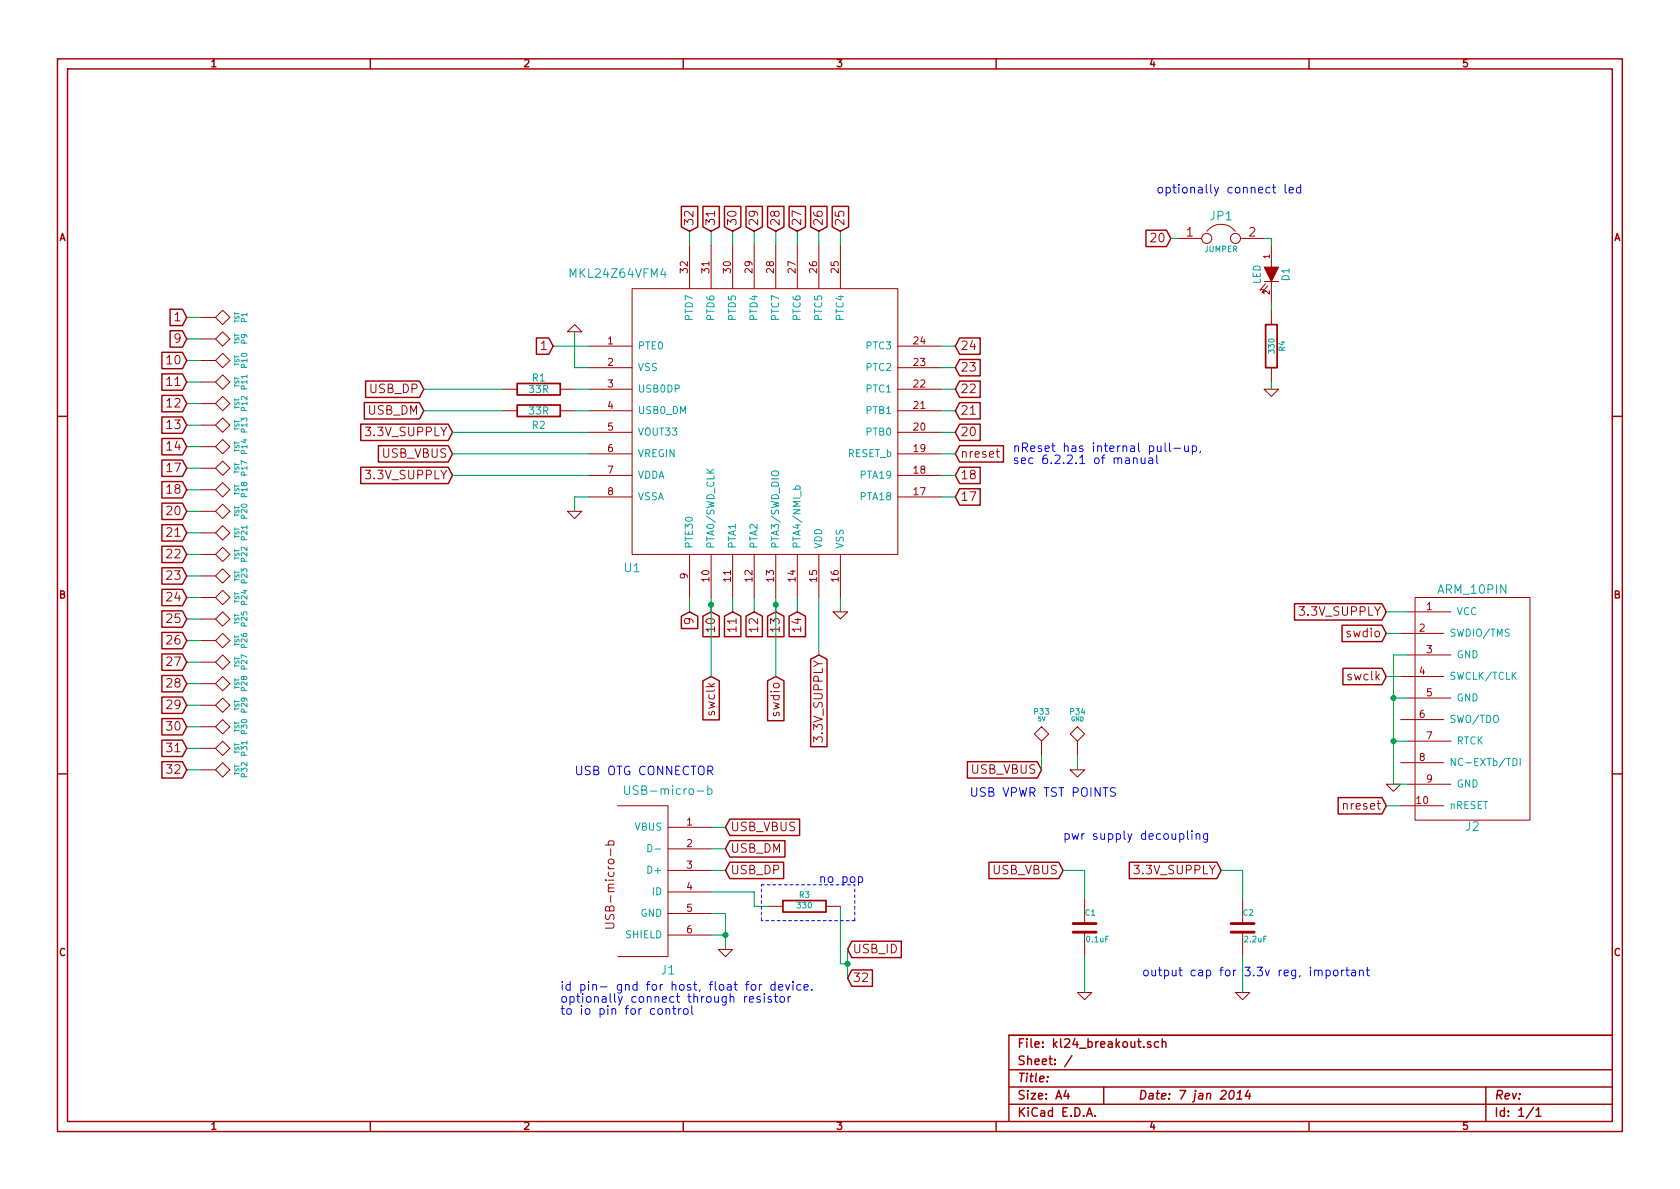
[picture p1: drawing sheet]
<svg xmlns="http://www.w3.org/2000/svg" width="297mm" height="210mm" viewBox="0 0 297 210" stroke-linecap="round" stroke-linejoin="round" font-family="sans-serif">
<g fill="none" stroke="#a00000" stroke-width=".25">
<path d="M10.2 10.4h276.6v189.7h-276.6zM11.9 12.2h273.2v186.1h-273.2zM65.5 10.4v1.8M120.8 10.4v1.8M176.1 10.4v1.8M231.4 10.4v1.8M120.5 36.5h2.9v3.6l-1.5 .8-1.4-.8zM124.3 36.5h2.9v3.6l-1.5 .8-1.4-.8zM128.1 36.5h2.9v3.6l-1.5 .8-1.4-.8zM131.9 36.5h2.9v3.6l-1.5 .8-1.4-.8zM135.7 36.5h2.9v3.6l-1.4 .8-1.5-.8zM139.5 36.5h2.9v3.6l-1.4 .8-1.5-.8z"/>
<path d="M143.3 36.5h2.9v3.6l-1.4 .8-1.5-.8zM147.1 36.5h2.9v3.6l-1.4 .8-1.5-.8zM30.1 54.7h2.2l.7 1.4-.7 1.5h-2.2zM30.1 58.5h2.2l.7 1.4-.7 1.5h-2.2zM94.8 59.8h2.2l.8 1.4-.8 1.5h-2.2zM169.7 59.8h3.6v2.9h-3.6l-.8-1.5zM202.6 40.7h3.6l.8 1.5-.8 1.4h-3.6zM10.2 73.6h1.7M28.6 62.3h3.7l.7 1.4-.7 1.5h-3.7zM28.6 66.1h3.7l.7 1.5-.7 1.4h-3.7zM28.6 69.9h3.7l.7 1.5-.7 1.4h-3.7zM28.6 73.7h3.7l.7 1.5-.7 1.4h-3.7z"/>
<path d="M28.6 77.5h3.7l.7 1.5-.7 1.4h-3.7zM63.8 75h15.4l.8 1.4-.8 1.5h-15.4zM64.4 71.2h9.8l.7 1.4-.7 1.5h-9.8zM64.6 67.4h9.6l.7 1.4-.7 1.5h-9.6zM66.9 78.8h12.3l.8 1.5-.8 1.4h-12.3zM169.7 75h3.6v2.9h-3.6l-.8-1.5zM169.7 71.2h3.6v2.9h-3.6l-.8-1.5zM169.7 67.4h3.6v2.9h-3.6l-.8-1.5zM169.7 63.6h3.6v2.9h-3.6l-.8-1.5zM169.7 78.8h7.7v2.9h-7.7l-.8-1.4zM285.1 73.6h1.7M28.6 81.4h3.7l.7 1.4-.7 1.4h-3.7z"/>
<path d="M28.6 85.2h3.7l.7 1.4-.7 1.5h-3.7zM28.6 89h3.7l.7 1.4-.7 1.5h-3.7zM28.6 92.8h3.7l.7 1.4-.7 1.5h-3.7zM28.6 96.6h3.7l.7 1.4-.7 1.5h-3.7zM63.8 82.6h15.4l.8 1.5-.8 1.4h-15.4zM169.7 86.4h3.6v2.9h-3.6l-.8-1.4zM169.7 82.6h3.6v2.9h-3.6l-.8-1.4zM28.6 100.4h3.7l.7 1.4-.7 1.5h-3.7zM28.6 104.2h3.7l.7 1.5-.7 1.4h-3.7zM28.6 108h3.7l.7 1.5-.7 1.4h-3.7zM28.6 111.8h3.7l.7 1.5-.7 1.4h-3.7zM28.6 115.6h3.7l.7 1.5-.7 1.4h-3.7z"/>
<path d="M28.6 119.5h3.7l.7 1.4-.7 1.4h-3.7zM120.5 109l1.4-.8 1.5 .8v2.1h-2.9zM124.3 109l1.4-.8 1.5 .8v3.6h-2.9zM128.1 109l1.4-.8 1.5 .8v3.6h-2.9zM131.9 109l1.4-.8 1.5 .8v3.6h-2.9zM135.7 109l1.5-.8 1.4 .8v3.6h-2.9zM139.5 109l1.5-.8 1.4 .8v3.6h-2.9zM143.3 116.6l1.5-.8 1.4 .8v15.4h-2.9zM228.9 106.8h15.4l.8 1.4-.8 1.4h-15.4zM237.3 110.6h7l.8 1.4-.8 1.5h-7zM237.4 118.2h6.9l.8 1.4-.8 1.5h-6.9zM10.2 136.8h1.7"/>
<path d="M28.6 123.3h3.7l.7 1.4-.7 1.5h-3.7zM28.6 127.1h3.7l.7 1.4-.7 1.5h-3.7zM28.6 130.9h3.7l.7 1.4-.7 1.5h-3.7zM28.6 134.7h3.7l.7 1.4-.7 1.5h-3.7zM124.3 120.4l1.4-.8 1.5 .8v6.9h-2.9zM135.7 120.4l1.5-.8 1.4 .8v7.1h-2.9zM171 134.7h12.4l.7 1.4-.7 1.5h-12.4zM285.1 136.8h1.7M129 152.5h9.6v2.9h-9.6l-.7-1.5zM129 148.7h9.8v2.9h-9.8l-.7-1.5zM129 144.9h12.4v2.8h-12.4l-.7-1.4zM174.9 152.5h12.3l.8 1.4-.8 1.5h-12.3z"/>
<path d="M199.7 152.5h15.4l.8 1.4-.8 1.5h-15.4zM236.6 141h7.7l.8 1.5-.8 1.4h-7.7zM150.6 166.4h8.8v2.9h-8.8l-.7-1.4zM150.6 171.5h3.7v2.9h-3.7l-.7-1.4zM65.5 198.3v1.8M120.8 198.3v1.8M176.1 198.3v1.8M178.4 189.2h106.7M178.4 195.3h106.7M178.4 192.2h106.7M185.2 190.4v.1M188.5 192.8l-.4 1h1"/>
<path d="M188.8 193.3v1.1M189.5 186.7l-1.3 1.9M192.1 197.4l.5-1.5 .5 1.5M192.3 197h.7M193.6 197.3v.1M195.1 192.2v3.1M203.5 184.3l-.4-.1-.2 .2v.2l.6 .2v.3h-.6M204.9 184.3a.48 .48 0 0 0-.7 0v.8l.2 .1 .5-.1M205.5 184.3h.1a.36 .36 0 0 1 .5 .1v.8M205.5 183.7v1.5M217.6 193l.3-.2a.88 .88 0 0 1-.3 1.6l-.3-.3a1.19 1.19 0 0 1 .3-1.1zM218.7 194.4h.9"/>
<path d="M218.8 193.3l.5-.5-.2 1.6M220.7 192.8l-.5 1h.9M221 193.3l-.1 1.1M231.4 198.3v1.8M262.7 192.2v6.1M271.1 195.8l-1.3 2M271.6 196.3l.4-.4v1.5M271.6 197.4h.9M285.1 183.1h-106.7v15.2"/>
</g>
<g fill="none" stroke="#00a000" stroke-width=".18">
<path d="M33 59.9h2.6M33 56.1h2.6M101.6 58.7v6.3h2.5M121.9 40.9v2.5M125.7 40.9v2.5M129.5 40.9v2.5M133.3 40.9v2.5M137.2 40.9v2.5M141 40.9v2.5M144.8 40.9v2.5M148.6 40.9v2.5M207 42.2h1.3"/>
<path d="M223.5 42.2h1.3v1.2M224.8 53.6v1.3M33 79h2.6M33 75.2h2.6M33 71.4h2.6M33 67.6h2.6M33 63.7h2.6M74.9 68.8h14M74.9 72.6h14M80 76.4h24.1M97.8 61.2h6.3M101.6 68.8h2.5"/>
<path d="M101.6 72.6h2.5M166.4 61.2h2.5M166.4 65h2.5M166.4 68.8h2.5M166.4 72.6h2.5M166.4 76.4h2.5M224.8 67.6v1.2M33 98h2.6M33 94.2h2.6M33 90.4h2.6M33 86.6h2.6M33 82.8h2.6"/>
<path d="M80 80.3h24.1M80 84.1h24.1M104.1 87.9h-2.5v2.5M166.4 80.3h2.5M166.4 84.1h2.5M166.4 87.9h2.5M33 117.1h2.6M33 113.3h2.6M33 109.5h2.6M33 105.7h2.6M33 101.8h2.6M121.9 105.7v2.5"/>
<path d="M125.7 105.7v13.9M129.5 105.7v2.5M133.3 105.7v2.5M137.2 105.7v13.9M141 105.7v2.5M144.8 105.7v10.1M148.6 105.7v2.5M245.1 108.2h3.8M245.1 112h2.5M245.1 119.6h2.5M248.9 115.8h-2.5v22.9h2.5M33 136.1h2.6"/>
<path d="M33 132.3h2.6M33 128.5h2.6M33 124.7h2.6M33 120.9h2.6M184.1 133.6v2.5M190.5 133.6v2.5M246.4 131.1h2.5M246.4 123.4h2.5M125.7 157.7h7.6v2.6h2.6M125.7 150.1h2.6M125.7 153.9h2.6M125.7 146.3h2.6"/>
<path d="M188 153.9h3.8v5.1M215.9 153.9h3.8v5.1M245.1 142.5h2.5M125.7 165.3h2.6M125.7 161.5h2.6v6.4M148.6 160.3v10.1h1.3M149.9 167.9v5.1M191.8 169.2v6.3M219.7 169.2v6.3"/>
</g>
<g fill="#00a000" stroke="#00a000" stroke-width=".25">
<circle cx="128.3" cy="165.3" r=".41"/>
<circle cx="149.9" cy="170.4" r=".41"/>
<circle cx="137.2" cy="106.9" r=".41"/>
<circle cx="125.7" cy="106.9" r=".41"/>
<circle cx="246.4" cy="131.1" r=".41"/>
<circle cx="246.4" cy="123.4" r=".41"/>
</g>
<g fill="none" stroke="#a00000" stroke-width=".18">
<path d="M35.6 56.1h2.5M35.6 59.9h2.5M38.1 56.1l1.3-1.2 1.2 1.2-1.2 1.3zM38.1 59.9l1.3-1.2 1.2 1.2-1.2 1.3zM100.3 58.7l1.3-1.3 1.3 1.3zM111.8 51h46.9v47h-46.9zM121.9 43.4v7.6M125.7 43.4v7.6M129.5 43.4v7.6M133.3 43.4v7.6M137.2 43.4v7.6M141 43.4v7.6"/>
<path d="M144.8 43.4v7.6M148.6 43.4v7.6M208.3 42.2h4.2M213.4 40.9a3.2 3.2 0 0 1 5 0M219.3 42.2h4.2M223.5 49.8h2.6M223.8 50.2l-1 1.1 .6-.1M224.2 50.5l-1.1 1.2 .7-.1M224.8 43.4v3.8M224.8 49.8v3.8M224.8 54.9v2.5M35.6 63.7h2.5"/>
<path d="M35.6 67.6h2.5M35.6 71.4h2.5M35.6 75.2h2.5M35.6 79h2.5M38.1 71.4l1.3-1.3 1.2 1.3-1.2 1.2zM39.4 62.5l1.2 1.2-1.2 1.3-1.3-1.3zM39.4 66.3l1.2 1.3-1.2 1.2-1.3-1.2zM39.4 73.9l1.2 1.3-1.2 1.2-1.3-1.2zM39.4 77.7l1.2 1.3-1.2 1.3-1.3-1.3zM88.9 72.6h2.5M88.9 68.8h2.5M99.1 72.6h2.5"/>
<path d="M99.1 68.8h2.5M104.1 72.6h7.7M104.1 68.8h7.7M104.1 61.2h7.7M104.1 65h7.7M104.1 76.4h7.7M158.7 72.6h7.7M158.7 68.8h7.7M158.7 61.2h7.7M158.7 65h7.7M158.7 76.4h7.7M176.1 79.9h.6"/>
<path d="M176.3 79.3v1.4l.4 .2M223.5 68.8h2.6l-1.3 1.3zM224.8 65v2.6M35.6 82.8h2.5M35.6 86.6h2.5M35.6 90.4h2.5M35.6 94.2h2.5M35.6 98h2.5M38.1 82.8l1.3-1.3 1.2 1.3-1.2 1.3zM38.1 90.4l1.3-1.3 1.2 1.3-1.2 1.3zM38.1 94.2l1.3-1.2 1.2 1.2-1.2 1.3zM39.4 85.3l1.2 1.3-1.2 1.3-1.3-1.3z"/>
<path d="M39.4 96.8l1.2 1.2-1.2 1.3-1.3-1.3zM100.3 90.4h2.6l-1.3 1.3zM104.1 80.3h7.7M104.1 84.1h7.7M104.1 87.9h7.7M121.9 98v7.7M125.7 98v7.7M129.5 98v7.7M133.3 98v7.7M137.2 98v7.7M141 98v7.7M144.8 98v7.7"/>
<path d="M148.6 98v7.7M158.7 80.3h7.7M158.7 84.1h7.7M158.7 87.9h7.7M35.6 101.8h2.5M35.6 105.7h2.5M35.6 109.5h2.5M35.6 113.3h2.5M35.6 117.1h2.5M38.1 101.8l1.3-1.2 1.2 1.2-1.2 1.3zM38.1 105.7l1.3-1.3 1.2 1.3-1.2 1.2zM38.1 113.3l1.3-1.3 1.2 1.3-1.2 1.2z"/>
<path d="M38.1 117.1l1.3-1.3 1.2 1.3-1.2 1.3zM39.4 108.2l1.2 1.3-1.2 1.2-1.3-1.2zM39.4 119.6l1.2 1.3-1.2 1.3-1.3-1.3zM147.3 108.2h2.6l-1.3 1.3zM247.6 112h7.7M247.6 119.6h7.7M248.9 108.2h7.6M248.9 115.8h7.6M250.2 105.7h20.3v39.3h-20.3zM35.6 120.9h2.5M35.6 124.7h2.5M35.6 128.5h2.5"/>
<path d="M35.6 132.3h2.5M35.6 136.1h2.5M38.1 124.7l1.3-1.3 1.2 1.3-1.2 1.3zM38.1 128.5l1.3-1.3 1.2 1.3-1.2 1.3zM38.1 136.1l1.3-1.2 1.2 1.2-1.2 1.3zM39.4 131.1l1.2 1.2-1.2 1.3-1.3-1.3zM182.9 129.8l1.2-1.3 1.3 1.3-1.3 1.3zM184.1 131.1v2.5M189.2 129.8l1.3-1.3 1.3 1.3-1.3 1.3zM189.2 136.1h2.6l-1.3 1.3zM190.5 131.1v2.5M245.1 138.7h2.5l-1.2 1.2z"/>
<path d="M247.6 127.2h7.7M247.6 134.9h7.7M248.9 123.4h7.6M248.9 131.1h7.6M248.9 138.7h7.6M107 149.4h1.6M107.6 149.4a.48 .48 0 0 1 .1-.6h.7l.2 .2-.1 .4M109.2 142.5h8.9v26.7h-8.9M118.1 146.3h7.6M118.1 150.1h7.6M118.1 153.9h7.6M118.1 157.7h7.6"/>
<path d="M191.8 159v4.3M219.7 159v4.3M247.6 142.5h7.7M107 163.2h1.3l.3 .3v.3l-.3 .3h-1.3M118.1 161.5h7.6M118.1 165.3h7.6M127 167.9h2.5l-1.2 1.3zM135.9 160.3h2.5M146 160.3h2.6M190.5 175.5h2.5l-1.2 1.3zM191.8 164.8v4.4M218.4 175.5h2.6l-1.3 1.3z"/>
<path d="M219.7 164.8v4.4"/>
<circle cx="213.4" cy="42.2" r=".89"/>
<circle cx="218.4" cy="42.2" r=".89"/>
</g>
<path d="M136.5 83.5a.79 .79 0 0 1 1.2 .1l-.1 .3a.86 .86 0 0 1-1.2-.1zM140.7 86.5l-.1-.3 .3-.3 .5 .1v.5M110.4 139v1.2l.3 .3h.3l.3-.3v-1.2M125.1 139.5a.48 .48 0 0 1 .7 .1v.8l-.2 .1-.5-.1M125.1 139v1.5M267.5 134.1a.64 .64 0 0 1 .7 .6 .64 .64 0 0 1-.7 .7zM268.8 134.1v1.3M114.6 149.3a.64 .64 0 0 1 .7 .7 .64 .64 0 0 1-.7 .6zM115.8 150.1h1" fill="none" stroke="#00a0a0" stroke-width=".18"/>
<path d="M223.8 57.4h2v7.6h-2zM91.4 71.6h7.7v2.1h-7.7zM91.4 67.8h7.7v2h-7.7zM138.4 159.3h7.6v2h-7.6z" fill="none" stroke="#a00000" stroke-width=".3"/>
<g fill="none" stroke="#00f" stroke-width=".18">
<path d="M225 33.1h.6M225.2 32.6v1.3l.4 .2M227.2 32.6v1.3l.3 .2M227.9 33.6l.8-.1-.1-.3-.4-.1-.3 .2 .1 .8h.6M230 33.2a.48 .48 0 0 0-.7 .1v.7l.2 .1h.5M230 32.6v1.5M206 78.3v1.3l.2 .3M206.8 78.3v1.3l.2 .3M207.6 79.3h1.1M209.4 78.8v.8a.39 .39 0 0 0 .7 .1M210.1 78.8v1.1M210.8 78.9a.48 .48 0 0 1 .7 .1v.7l-.2 .2-.5-.1"/>
<path d="M210.8 78.8v1.6M212.3 79.8l-.2 .3M200.4 81.1l.1-.1a.36 .36 0 0 1 .6 .2v.8M200.4 81v1M201.8 81v.8a.39 .39 0 0 0 .6 .1M202.4 81v1M203.1 81h.6l.1 1M203.8 81.4h-.5a.3 .3 0 0 0-.2 .3 .3 .3 0 0 0 .2 .3l.5-.1M204.5 80.5v1.3l.2 .2M197.2 139.4a.62 .62 0 0 0-.8 0v.5l.7 .3v.5a.68 .68 0 0 1-.8 0M151.8 155.1a.48 .48 0 0 1 .7 .1v.7l-.3 .2-.4-.1M210 146.9v1.3l.2 .2"/>
<path d="M210.7 146.9v.2M210.7 147.4v1M211.5 147.6l.1-.1a.36 .36 0 0 1 .5 .1v.8M211.5 147.4v1M213.5 147.4v1.3l-.3 .2h-.3M213.5 147.5a.48 .48 0 0 0-.6 .1v.7l.2 .1h.4M117.8 178.5v-.1a.36 .36 0 0 1 .6 .2v.8M117.8 178.4v1M119.1 177.8v1.4l.4 .2M120 178.4v1M120.4 178.4h-.3l-.1 .3M120.9 178.5l.3-.1 .4 .1v.7l-.2 .2-.5-.2z"/>
<path d="M122.3 177.8v1.4l.2 .2M132.5 176.7l.7-.1v-.3l-.5-.1-.2 .2 .1 .8h.6M132.9 174.2l.2-.1 .5 .1v.8l-.3 .1-.4-.1zM134.3 174.1v1M134.4 176.3l-.4-.1-.2 .2 .1 .3 .5 .1v.4h-.6M134.7 174.1l-.3 .1-.1 .2M135.1 175.7v.2M135.1 176.2v1M136.4 176.3l-.4-.1-.2 .2 .1 .3 .5 .1v.4h-.6M136.9 176.2h.6M137 174.2a.48 .48 0 0 0-.6 0v.8l.2 .1 .4-.1M137 173.6v1.5"/>
<path d="M137.1 175.7v1.3l.4 .2M137.7 174.6l.7-.1-.1-.3-.4-.1-.2 .2v.7h.6M138 176.4l.2-.2 .4 .2v.7l-.2 .1-.4-.1zM138.9 174.1l.4 1 .3-1M139.3 176.2v1M139.8 176.2l-.3 .1-.2 .2M140.2 173.6v.1M140.2 174.1v1M141.6 174.2a.48 .48 0 0 0-.7 0v.8l.3 .1 .4-.1M142.2 174.6l.7-.1-.1-.3-.4-.1-.2 .2v.7h.6M143.5 175v.1M234.5 171.6a.48 .48 0 0 1 .6 .1v.7l-.2 .2-.4-.1"/>
<path d="M234.5 171.5v1.6M235.8 171.7l.3-.2 .4 .2v.7l-.2 .2-.5-.2zM237.2 171.5v1.1M237.6 171.5l-.2 .1-.2 .3M237.9 171.5h.6M238.2 171v1.4l.3 .2M239 171.6h.6l.1 1M239.7 171.9l-.5 .1a.3 .3 0 0 0-.3 .3 .3 .3 0 0 0 .3 .3l.5-.1M240.4 171.7l.1-.1a.36 .36 0 0 1 .5 .2v.8M240.4 171.5v1.1M241.6 171.5h.5M241.8 171v1.4l.3 .2"/>
</g>
<path d="M223.5 47.2h2.6l-1.3 2.6z" fill="#a00000" stroke="#a00000" stroke-width=".18"/>
<path d="M134.6 156.5v6.3M151.1 156.5v6.3M151.1 156.5h-16.5M134.6 162.8h16.5" fill="none" stroke="#00f" stroke-width=".18" stroke-dasharray=".5" stroke-dashoffset=".3"/>
<path d="M189.7 164.8h4.1M189.7 163.3h4.1M217.7 164.8h4M217.7 163.3h4" fill="none" stroke="#a00000" stroke-width=".51"/>
<g font-size="2.1" fill="#00f">
<text x="204.5" y="34.3">optionally connect led</text>
<text x="179.1" y="80">nReset has internal pull-up,</text>
<text x="179.1" y="82.1">sec 6.2.2.1 of manual</text>
<text x="101.6" y="137.2">USB OTG CONNECTOR</text>
<text x="171.4" y="141">USB VPWR TST POINTS</text>
<text x="188" y="148.6">pwr supply decoupling</text>
<text x="144.8" y="156.2">no pop</text>
<text x="201.9" y="172.7">output cap for 3.3v reg, important</text>
<text x="99.1" y="175.3">id pin- gnd for host, float for device.</text>
<text x="99.1" y="177.4">optionally connect through resistor</text>
<text x="99.1" y="179.5">to io pin for control</text>
</g>
<g font-size="2.1" fill="#a00000">
<text x="122.7" y="40" transform="rotate(-90 122.7 40)">32</text>
<text x="126.5" y="40" transform="rotate(-90 126.5 40)">31</text>
<text x="130.3" y="40" transform="rotate(-90 130.3 40)">30</text>
<text x="134.1" y="40" transform="rotate(-90 134.1 40)">29</text>
<text x="137.9" y="40" transform="rotate(-90 137.9 40)">28</text>
<text x="141.7" y="40" transform="rotate(-90 141.7 40)">27</text>
<text x="145.5" y="40" transform="rotate(-90 145.5 40)">26</text>
<text x="149.4" y="40" transform="rotate(-90 149.4 40)">25</text>
<text x="209.8" y="41.9">1</text>
<text x="220.8" y="41.9">2</text>
<text x="203.7" y="42.9">20</text>
<text x="30.9" y="56.9">1</text>
<text x="29.7" y="64.5">10</text>
<text x="30.9" y="60.7">9</text>
<text x="95.7" y="62">1</text>
<text x="169.8" y="65.8">23</text>
<text x="169.8" y="62">24</text>
<text x="29.7" y="68.3">11</text>
<text x="65.4" y="69.6">USB_DP</text>
<text x="169.8" y="69.6">22</text>
<text x="29.7" y="72.1">12</text>
<text x="29.7" y="75.9">13</text>
<text x="65" y="73.4">USB_DM</text>
<text x="65" y="77.2">3.3V_SUPPLY</text>
<text x="169.8" y="77.2">20</text>
<text x="169.8" y="73.4">21</text>
<text x="29.7" y="79.8">14</text>
<text x="29.7" y="83.6">17</text>
<text x="67.5" y="81">USB_VBUS</text>
<text x="169.8" y="81">nreset</text>
<text x="29.7" y="87.4">18</text>
<text x="65" y="84.8">3.3V_SUPPLY</text>
<text x="169.8" y="88.6">17</text>
<text x="169.8" y="84.8">18</text>
<text x="29.7" y="91.2">20</text>
<text x="29.7" y="95">21</text>
<text x="29.7" y="98.8">22</text>
<text x="29.7" y="102.6">23</text>
<text x="29.7" y="106.4">24</text>
<text x="29.7" y="110.2">25</text>
<text x="122.7" y="110.3" transform="rotate(-90 122.7 110.3)">9</text>
<text x="126.5" y="111.5" transform="rotate(-90 126.5 111.5)">10</text>
<text x="130.3" y="111.5" transform="rotate(-90 130.3 111.5)">11</text>
<text x="134.1" y="111.5" transform="rotate(-90 134.1 111.5)">12</text>
<text x="137.9" y="111.5" transform="rotate(-90 137.9 111.5)">13</text>
<text x="141.7" y="111.5" transform="rotate(-90 141.7 111.5)">14</text>
<text x="230.1" y="109">3.3V_SUPPLY</text>
<text x="238.2" y="112.8">swdio</text>
<text x="29.7" y="114">26</text>
<text x="29.7" y="117.9">27</text>
<text x="29.7" y="121.7">28</text>
<text x="29.7" y="125.5">29</text>
<text x="238.4" y="120.4">swclk</text>
<text x="29.7" y="129.3">30</text>
<text x="126.5" y="126.3" transform="rotate(-90 126.5 126.3)">swclk</text>
<text x="137.9" y="126.6" transform="rotate(-90 137.9 126.6)">swdio</text>
<text x="145.5" y="130.8" transform="rotate(-90 145.5 130.8)">3.3V_SUPPLY</text>
<text x="29.7" y="133.1">31</text>
<text x="29.7" y="136.9">32</text>
<text x="171.7" y="136.9">USB_VBUS</text>
<text x="237.8" y="143.3">nreset</text>
<text x="129.2" y="147.1">USB_VBUS</text>
<text x="129.2" y="154.7">USB_DP</text>
<text x="129.2" y="150.9">USB_DM</text>
<text x="175.5" y="154.7">USB_VBUS</text>
<text x="200.9" y="154.7">3.3V_SUPPLY</text>
<text x="108.7" y="162.9" transform="rotate(-90 108.7 162.9)">USB-micro-b</text>
<text x="150.8" y="168.7">USB_ID</text>
<text x="150.8" y="173.7">32</text>
<text x="179.9" y="185.4">File: kl24_breakout.sch</text>
<text x="179.9" y="191.5">Title:</text>
<text x="179.9" y="188.4">Sheet: /</text>
<text x="179.9" y="197.6">KiCad E.D.A.</text>
<text x="179.9" y="194.5">Size: A4</text>
<text x="201.2" y="194.5">Date: 7 jan 2014</text>
<text x="264.2" y="194.5">Rev:</text>
<text x="264.2" y="197.6">Id: 1/1</text>
</g>
<g font-size="2.1" fill="#00a0a0">
<text x="214" y="39">JP1</text>
<text x="101.1" y="49.2">MKL24Z64VFM4</text>
<text x="110.4" y="101.3">U1</text>
<text x="254.4" y="105.1">ARM_10PIN</text>
<text x="111.6" y="140.6">USB-micro-b</text>
<text x="259.2" y="147">J2</text>
<text x="116.9" y="172.4">J1</text>
</g>
<g font-size="1.8" fill="#a00000">
<text x="37.3" y="11.9">1</text>
<text x="92.7" y="11.9">2</text>
<text x="148" y="11.9">3</text>
<text x="203.3" y="11.9">4</text>
<text x="258.6" y="11.9">5</text>
<text x="10.4" y="42.7">A</text>
<text x="285.3" y="42.7">A</text>
<text x="121.7" y="48.2" transform="rotate(-90 121.7 48.2)">32</text>
<text x="125.5" y="48.2" transform="rotate(-90 125.5 48.2)">31</text>
<text x="129.3" y="48.2" transform="rotate(-90 129.3 48.2)">30</text>
<text x="133.1" y="48.2" transform="rotate(-90 133.1 48.2)">29</text>
<text x="136.9" y="48.2" transform="rotate(-90 136.9 48.2)">28</text>
<text x="140.7" y="48.2" transform="rotate(-90 140.7 48.2)">27</text>
<text x="144.5" y="48.2" transform="rotate(-90 144.5 48.2)">26</text>
<text x="148.3" y="48.2" transform="rotate(-90 148.3 48.2)">25</text>
<text x="107.5" y="61">1</text>
<text x="107.5" y="64.8">2</text>
<text x="161.6" y="64.8">23</text>
<text x="161.6" y="61">24</text>
<text x="107.5" y="68.6">3</text>
<text x="161.6" y="68.6">22</text>
<text x="107.5" y="72.4">4</text>
<text x="107.5" y="76.2">5</text>
<text x="161.6" y="76.2">20</text>
<text x="161.6" y="72.4">21</text>
<text x="107.5" y="80">6</text>
<text x="107.5" y="83.8">7</text>
<text x="161.6" y="83.8">18</text>
<text x="161.6" y="80">19</text>
<text x="107.5" y="87.6">8</text>
<text x="161.6" y="87.6">17</text>
<text x="10.4" y="105.9">B</text>
<text x="121.7" y="102.3" transform="rotate(-90 121.7 102.3)">9</text>
<text x="125.5" y="102.8" transform="rotate(-90 125.5 102.8)">10</text>
<text x="129.3" y="102.8" transform="rotate(-90 129.3 102.8)">11</text>
<text x="133.1" y="102.8" transform="rotate(-90 133.1 102.8)">12</text>
<text x="136.9" y="102.8" transform="rotate(-90 136.9 102.8)">13</text>
<text x="140.7" y="102.8" transform="rotate(-90 140.7 102.8)">14</text>
<text x="144.5" y="102.8" transform="rotate(-90 144.5 102.8)">15</text>
<text x="148.3" y="102.8" transform="rotate(-90 148.3 102.8)">16</text>
<text x="252.2" y="107.9">1</text>
<text x="285.3" y="105.9">B</text>
<text x="251" y="111.8">2</text>
<text x="251" y="119.4">4</text>
<text x="252.2" y="115.6">3</text>
<text x="252.2" y="123.2">5</text>
<text x="251" y="127">6</text>
<text x="252.2" y="130.8">7</text>
<text x="251" y="134.6">8</text>
<text x="250.5" y="142.2">10</text>
<text x="252.2" y="138.4">9</text>
<text x="121.4" y="146">1</text>
<text x="121.4" y="149.9">2</text>
<text x="121.4" y="153.7">3</text>
<text x="121.4" y="157.5">4</text>
<text x="121.4" y="161.3">5</text>
<text x="121.4" y="165.1">6</text>
<text x="10.4" y="169.1">C</text>
<text x="285.3" y="169.1">C</text>
<text x="37.3" y="199.8">1</text>
<text x="92.7" y="199.8">2</text>
<text x="148" y="199.8">3</text>
<text x="203.3" y="199.8">4</text>
<text x="258.6" y="199.8">5</text>
</g>
<g font-size="1.8" fill="#00a0a0">
<text x="223" y="50.3" transform="rotate(-90 223 50.3)">LED</text>
<text x="228" y="49.6" transform="rotate(-90 228 49.6)">D1</text>
<text x="122.6" y="56.6" transform="rotate(-90 122.6 56.6)">PTD7</text>
<text x="126.4" y="56.6" transform="rotate(-90 126.4 56.6)">PTD6</text>
<text x="130.2" y="56.6" transform="rotate(-90 130.2 56.6)">PTD5</text>
<text x="134" y="56.6" transform="rotate(-90 134 56.6)">PTD4</text>
<text x="137.8" y="56.6" transform="rotate(-90 137.8 56.6)">PTC7</text>
<text x="141.6" y="56.6" transform="rotate(-90 141.6 56.6)">PTC6</text>
<text x="145.4" y="56.6" transform="rotate(-90 145.4 56.6)">PTC5</text>
<text x="149.2" y="56.6" transform="rotate(-90 149.2 56.6)">PTC4</text>
<text x="112.8" y="61.8">PTE0</text>
<text x="112.8" y="65.7">VSS</text>
<text x="153.2" y="65.7">PTC2</text>
<text x="153.2" y="61.8">PTC3</text>
<text x="93.6" y="69.5">33R</text>
<text x="94.1" y="67.5">R1</text>
<text x="112.8" y="69.5">USB0DP</text>
<text x="153.2" y="69.5">PTC1</text>
<text x="93.6" y="73.3">33R</text>
<text x="94.1" y="75.9">R2</text>
<text x="112.8" y="73.3">USB0_DM</text>
<text x="112.8" y="77.1">VOUT33</text>
<text x="153.2" y="77.1">PTB0</text>
<text x="153.2" y="73.3">PTB1</text>
<text x="112.8" y="80.9">VREGIN</text>
<text x="149.8" y="80.9">RESET_b</text>
<text x="112.8" y="84.7">VDDA</text>
<text x="112.8" y="88.5">VSSA</text>
<text x="152.2" y="88.5">PTA18</text>
<text x="152.2" y="84.7">PTA19</text>
<text x="122.6" y="97" transform="rotate(-90 122.6 97)">PTE30</text>
<text x="126.4" y="97" transform="rotate(-90 126.4 97)">PTA0/SWD_CLK</text>
<text x="130.2" y="97" transform="rotate(-90 130.2 97)">PTA1</text>
<text x="134" y="97" transform="rotate(-90 134 97)">PTA2</text>
<text x="137.8" y="97" transform="rotate(-90 137.8 97)">PTA3/SWD_DIO</text>
<text x="141.6" y="97" transform="rotate(-90 141.6 97)">PTA4/NMI_b</text>
<text x="145.4" y="97" transform="rotate(-90 145.4 97)">VDD</text>
<text x="149.2" y="97" transform="rotate(-90 149.2 97)">VSS</text>
<text x="256.3" y="112.6">SWDIO/TMS</text>
<text x="257.6" y="108.8">VCC</text>
<text x="257.6" y="116.5">GND</text>
<text x="256.3" y="120.3">SWCLK/TCLK</text>
<text x="257.6" y="124.1">GND</text>
<text x="256.3" y="127.9">SWO/TDO</text>
<text x="257.6" y="131.7">RTCK</text>
<text x="256.3" y="135.5">NC-EXTb/TDI</text>
<text x="256.3" y="143.1">nRESET</text>
<text x="257.6" y="139.3">GND</text>
<text x="112.2" y="146.9">VBUS</text>
<text x="114.8" y="154.6">D+</text>
<text x="115.3" y="158.4">ID</text>
<text x="110.6" y="166">SHIELD</text>
<text x="113.2" y="162.2">GND</text>
</g>
<g font-size="1.4" fill="#00a0a0">
<text x="213" y="44.6">JUMPER</text>
<text x="43.8" y="57" transform="rotate(-90 43.8 57)">P1</text>
<text x="43.8" y="65" transform="rotate(-90 43.8 65)">P10</text>
<text x="43.8" y="60.8" transform="rotate(-90 43.8 60.8)">P9</text>
<text x="225.4" y="62.4" transform="rotate(-90 225.4 62.4)">330</text>
<text x="227.3" y="62.1" transform="rotate(-90 227.3 62.1)">R4</text>
<text x="43.8" y="68.8" transform="rotate(-90 43.8 68.8)">P11</text>
<text x="43.8" y="76.4" transform="rotate(-90 43.8 76.4)">P13</text>
<text x="43.8" y="72.6" transform="rotate(-90 43.8 72.6)">P12</text>
<text x="43.8" y="80.2" transform="rotate(-90 43.8 80.2)">P14</text>
<text x="43.8" y="87.9" transform="rotate(-90 43.8 87.9)">P18</text>
<text x="43.8" y="84" transform="rotate(-90 43.8 84)">P17</text>
<text x="43.8" y="95.5" transform="rotate(-90 43.8 95.5)">P21</text>
<text x="43.8" y="91.7" transform="rotate(-90 43.8 91.7)">P20</text>
<text x="43.8" y="99.3" transform="rotate(-90 43.8 99.3)">P22</text>
<text x="43.8" y="106.9" transform="rotate(-90 43.8 106.9)">P24</text>
<text x="43.8" y="103.1" transform="rotate(-90 43.8 103.1)">P23</text>
<text x="43.8" y="110.7" transform="rotate(-90 43.8 110.7)">P25</text>
<text x="43.8" y="118.3" transform="rotate(-90 43.8 118.3)">P27</text>
<text x="43.8" y="114.5" transform="rotate(-90 43.8 114.5)">P26</text>
<text x="43.8" y="126" transform="rotate(-90 43.8 126)">P29</text>
<text x="43.8" y="122.1" transform="rotate(-90 43.8 122.1)">P28</text>
<text x="43.8" y="129.8" transform="rotate(-90 43.8 129.8)">P30</text>
<text x="182.9" y="126.4">P33</text>
<text x="189.3" y="126.4">P34</text>
<text x="43.8" y="137.4" transform="rotate(-90 43.8 137.4)">P32</text>
<text x="43.8" y="133.6" transform="rotate(-90 43.8 133.6)">P31</text>
<text x="141" y="160.7">330</text>
<text x="141.4" y="158.8">R3</text>
<text x="191.9" y="162">C1</text>
<text x="219.8" y="162">C2</text>
<text x="192.2" y="166.7">0.1uF</text>
<text x="220.1" y="166.7">2.2uF</text>
</g>
<g font-size="1.4" fill="#a00000">
<text x="224.5" y="45.7" transform="rotate(-90 224.5 45.7)">1</text>
<text x="224.5" y="52.1" transform="rotate(-90 224.5 52.1)">2</text>
</g>
<g font-size="1.1" fill="#00a0a0">
<text x="42.3" y="57.1" transform="rotate(-90 42.3 57.1)">TST</text>
<text x="42.3" y="64.7" transform="rotate(-90 42.3 64.7)">TST</text>
<text x="42.3" y="60.9" transform="rotate(-90 42.3 60.9)">TST</text>
<text x="42.3" y="68.5" transform="rotate(-90 42.3 68.5)">TST</text>
<text x="42.3" y="76.2" transform="rotate(-90 42.3 76.2)">TST</text>
<text x="42.3" y="72.4" transform="rotate(-90 42.3 72.4)">TST</text>
<text x="42.3" y="83.8" transform="rotate(-90 42.3 83.8)">TST</text>
<text x="42.3" y="80" transform="rotate(-90 42.3 80)">TST</text>
<text x="42.3" y="87.6" transform="rotate(-90 42.3 87.6)">TST</text>
<text x="42.3" y="95.2" transform="rotate(-90 42.3 95.2)">TST</text>
<text x="42.3" y="91.4" transform="rotate(-90 42.3 91.4)">TST</text>
<text x="42.3" y="99" transform="rotate(-90 42.3 99)">TST</text>
<text x="42.3" y="106.6" transform="rotate(-90 42.3 106.6)">TST</text>
<text x="42.3" y="102.8" transform="rotate(-90 42.3 102.8)">TST</text>
<text x="42.3" y="110.5" transform="rotate(-90 42.3 110.5)">TST</text>
<text x="42.3" y="118.1" transform="rotate(-90 42.3 118.1)">TST</text>
<text x="42.3" y="114.3" transform="rotate(-90 42.3 114.3)">TST</text>
<text x="42.3" y="125.7" transform="rotate(-90 42.3 125.7)">TST</text>
<text x="42.3" y="121.9" transform="rotate(-90 42.3 121.9)">TST</text>
<text x="42.3" y="129.5" transform="rotate(-90 42.3 129.5)">TST</text>
<text x="183.5" y="127.6">5V</text>
<text x="189.3" y="127.6">GND</text>
<text x="42.3" y="137.1" transform="rotate(-90 42.3 137.1)">TST</text>
<text x="42.3" y="133.3" transform="rotate(-90 42.3 133.3)">TST</text>
</g>
</svg>
